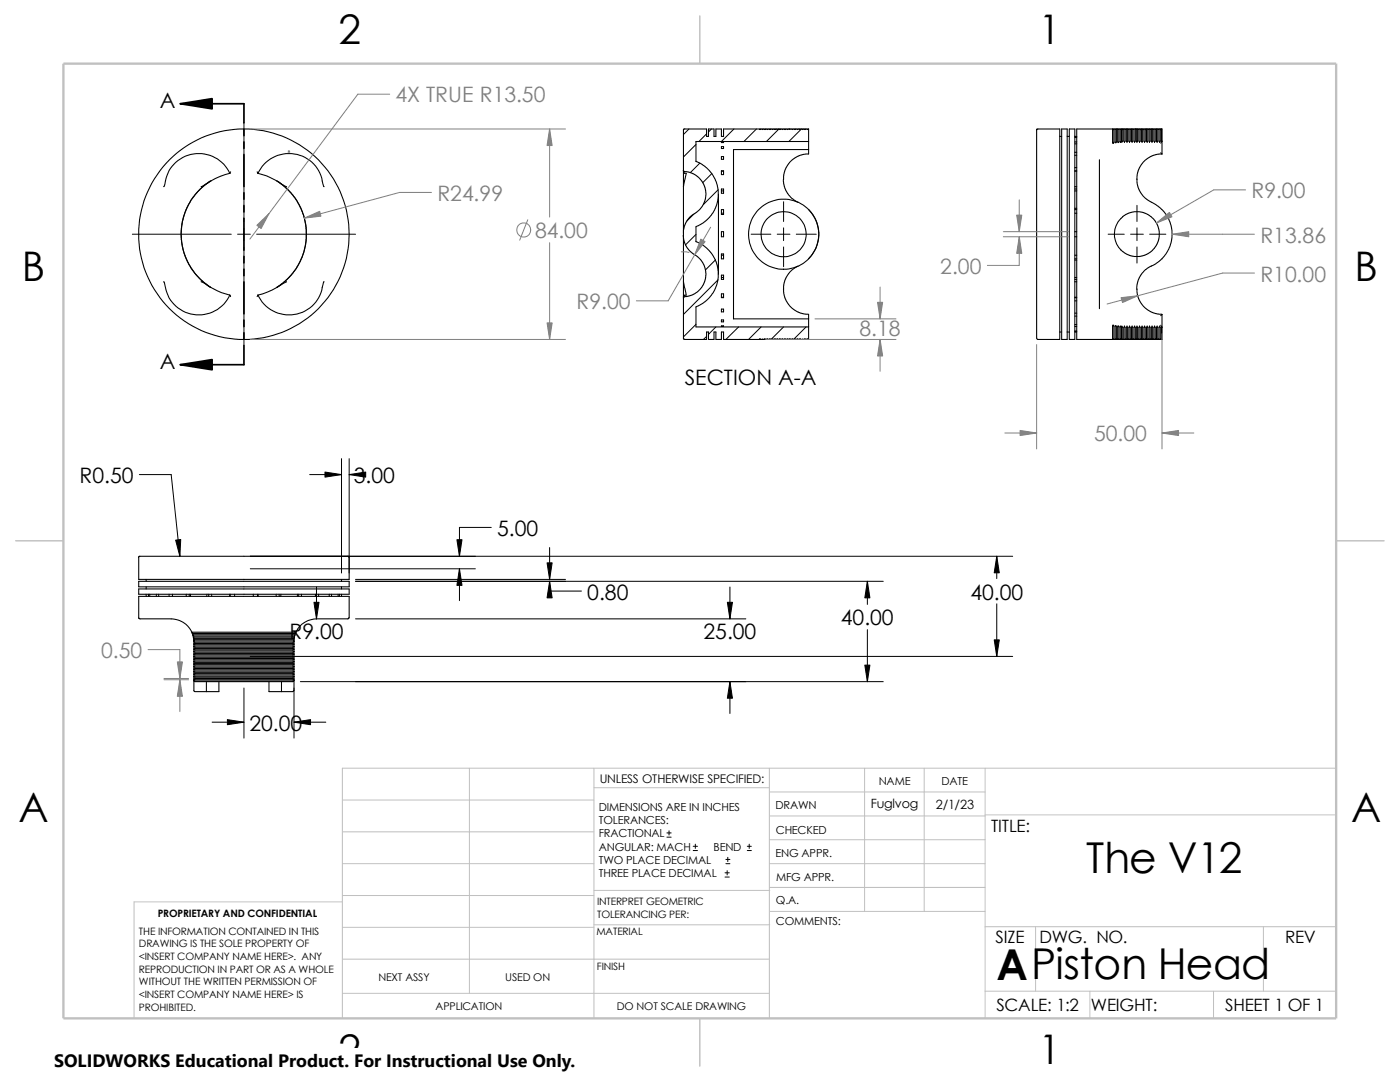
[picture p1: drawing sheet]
<svg xmlns="http://www.w3.org/2000/svg" width="279mm" height="216mm" viewBox="0 0 279 216" stroke-linecap="round" stroke-linejoin="round" font-family="sans-serif">
<g fill="none" stroke="#c0c0c0" stroke-width=".2">
<path d="M68.3 159.6h50.2M93.7 153.3v44.9M118.5 153.3v49.9M118.5 157.2h35M153.5 153.3v49.9M153.5 158h43.1M172.6 153.3v28.6M184.4 153.3v28.6M196.6 153.3v49.9M266.7 153.3h-198.4v49.9M68.3 178.7h50.2M68.3 172.3h50.2"/>
<path d="M68.3 166h50.2M68.3 180h-41.5v23.2M118.5 177.7h35.1M153.5 172.3h43.1M153.5 167.6h43.1M153.5 162.8h43.1M153.5 177.1h43.1M196.6 162.6h70.1M68.3 185h50.2M68.3 191.4h85.2M68.3 198.2h85.2M118.5 184.5h35.1"/>
<path d="M153.6 181.9h43M196.6 197.8h70.1M196.6 184.9h70.1M206.7 184.9v12.9M217.5 197.8v5.4M242.2 197.8v5.4M252.1 184.9v12.9"/>
</g>
<path d="M139.7 3.2v9.5M3.1 107.9h9.6M266.7 107.9h9.5M139.7 203.2v9.5" fill="none" stroke="#c0c0c0" stroke-width=".21"/>
<path d="M12.7 12.7h254v190.5h-254z" fill="none" stroke="#c0c0c0" stroke-width=".47"/>
<g fill="none" stroke="#000" stroke-width=".21">
<path d="M42 36.2l-2.5 2-1.8 2.5-.8 1.7-.5 1.8-.2 2.9 .4 2.9 1.1 2.8 1.9 2.6 2.4 1.9M42.1 36.1l-2 1.2M42.1 36.1l-1.9 1.4-1.3 1.3-.9 1.4-1.3 2.8-.5 3v1.4l.2 2.1 .4 1.3 .8 1.9 .8 1.1 1 1.4 1.1 1 1.5 1.2M45.8 34.6a6.8 6.8 0 0 0-7.4-3.8 6.8 6.8 0 0 0-5.5 6.2l-.2 .3M45.8 34.6l-1.8 .6-1.9 .9M45.9 34.5h.1M45.9 34.5l-.1 .1M46 34.3l-.1 .2M51.3 34.3l.2 .2M51.5 34.6a21.6 21.6 0 0 1 5.7 2.7M51.5 34.5h.1M51.5 34.5v.1"/>
<path d="M51.5 34.6a6.8 6.8 0 0 1 7.2-3.9 6.8 6.8 0 0 1 5.7 6l.3 .6M55.2 36.1l1.7 1.2 1 1 1 1.2 .8 1.3 1 2.7 .5 3.2-.4 3-.5 1.7-.8 1.6-1.5 2-1.3 1.3-1.5 1.1M55.4 36.2l1.3 1 1.3 1.2 1.9 2.8 .6 1.6 .4 1.5 .2 1.5v1.8l-.5 2.9-1.4 2.9-1 1.4-1.3 1.3-1.6 1.2M136.4 34l.1 .2 .8 .1 1.1 .4 .9 .6 1.1 1.4 .5 1.8-.1 1.3-.6 1.3-.8 1-1.4 1-.8 .7-.6 1.3-.2 1.4M136.4 34.3l.2 .2M136.4 34.3v3M136.4 37.3v9.2M136.6 34.5l.3 .1-.5 2.7M136.6 34.5h.1M136.7 25.7h4.3v1.5h.4v-1.5h1.1v1.5h.4v-1.5h1.1v1.5h.4v-1.5h7.2l.1 .2 .1-.2 .4 .2 .1-.2M136.7 25.7l-.3 .1v8.5M138.9 32.2l1.7 .9 1.3 1.3 .8 1.4 .6 1.7v2.3l-.3 1.1-.5 1.1-.6 1-1 1-2 1.3v2.9l1.7 .9 1.6 1.7 .7 1.4 .3 .8 .1 2.4-.5 2-.9 1.6-1.2 1.2-1.8 1.1v3.9h22.5"/>
<path d="M143.4 38.7v16M144 34.2h.4M144 38.1h.4M144 28.3h.4v.1h-.4zM144 29.3h.4v.3h-.4zM144 31.2h.4v.6h-.4zM144 34.1h.4v.7h-.4zM144 37.7h.4v.9h-.4zM152.3 25.7l.4 .2v-.2l.5 .2v-.2l.5 .2 .1-.2 .4 .2 .1-.2 .4 .2 .1-.2 .4 .2v-.2l.5 .2v-.2l.5 .2 .1-.2 .4 .2 .1-.2 .4 .2 .1-.2h.4M156.3 35.8l.2 1.4 .6 1.4 1 1.1 1.2 .7M157.8 25.7l.4 .2v-.2l.5 .2 .1-.2 .4 .2 .1-.2 .4 .2 .1-.2 .4 .2 .1-.2M160.3 25.7l.4 .2v-.2l.5 .2 .2-.2v2.5"/>
<path d="M161.4 30.7l-2 .4-1.1 .6-.7 .7-1 1.7-.2 1.7M161.4 29.8v.9M161.4 28.2h-22.5v4M161.4 29.8h-15v33.8h15M161.4 28.2v1.6M206.9 25.8l4.6-.1v42h-4.4l-.2-.2zM211.5 27.2h.4M211.9 25.7h1.1v42h-1.1zM213 27.2h.4M213.4 25.7h1.1v42h-1.1zM214.5 27.2h.4M214.5 28.3h.4"/>
<path d="M214.5 34.1h.4M214.5 37.7h.4M214.5 34.2h.4M214.5 38.1h.4M214.5 37.3h.4M214.5 31h.4M214.5 33.4h.4M214.5 30.4h.4M214.5 28.7h.4M214.5 27.4h.4M214.5 27.3h.4M219.4 31.9v29.7"/>
<path d="M222 25.7l.2 .2 .1-.2M222 25.7h-7.1v42h7.1M222 25.7l.1 2.9 .2-.1v-2.8M222.3 25.7h.2M222.5 25.7l.2 .2 .1-.2M222.8 25.7l-.1 2.8-.2-.1v-2.7M222.8 25.7h.3M223.1 25.7l.1 .2 .1-.2M223.3 25.7h.3M223.3 25.7l-.1 2.7h-.1v-2.7M223.6 25.7l.1 .2 .1-.2M223.8 25.7h.3v2.5l-.2 .2"/>
<path d="M223.8 25.7l-.1 2.7h-.1v-2.7M224 25.7l.2 .2 .1-.2M224.3 25.7h.2M224.3 25.7v2.5l.1 .1M224.4 28.3v.1M224.5 25.7l.2 .2 .1-.2M224.5 25.7v2.5l-.1 .1M224.8 25.7v2.5l.1 .1M224.8 25.7h.2M224.9 28.3v.1M225 25.7v2.5l-.1 .1M225 25.7l.2 .2 .1-.2"/>
<path d="M225.3 25.7v2.5l.1 .1M225.3 25.7h.3M225.4 28.3v.1M225.6 25.7v2.5l-.2 .1M225.6 25.7l.1 .2 .1-.2M225.8 25.7h.3M225.8 25.7v2.5l.1 .1M225.9 28.3v.1M226.1 25.7l.1 .2 .1-.2M226.1 25.7v2.5l-.2 .1M226.3 25.7h.3v2.5l-.2 .1M226.3 25.7v2.5l.1 .1"/>
<path d="M226.4 28.3v.1M226.6 25.7h.2M226.8 25.7v2.5l.1 .1M226.8 25.7h.2M226.9 28.3v.1M226.9 35.7l.2 1.7 1 1.7 .7 .7 1.9 1.1 1.2 .9M227 25.7l.2 .2 .1-.2M227 25.7v2.5l-.1 .1M227.3 25.7v2.5l.1 .1M227.3 25.7h.2M227.4 28.3v.1M227.5 25.7v2.5l-.1 .1"/>
<path d="M227.5 25.7l.2 .2 .1-.2M227.8 25.7h.2M227.8 25.7v2.5l.1 .1M227.9 28.3v.1M228 25.7v2.5l-.1 .1M228 25.7l.2 .2 .1-.2M228.3 25.7h.3M228.3 25.7v2.5l.1 .1M228.4 28.3v.1M228.6 25.7l.1 .2 .1-.2M228.6 25.7v2.5l-.2 .1M228.8 25.7v2.5l.1 .1"/>
<path d="M228.8 25.7h.3M228.9 28.3v.1M229.1 25.7l.1 .2 .1-.2M229.1 25.7v2.5l-.2 .1M229.3 25.7h.2M229.3 25.7l.1 2.6M229.4 28.3v.1M229.5 25.7l.2 .2 .1-.2M229.5 25.7v2.5l-.1 .1M229.8 25.7h.2M229.8 25.7v2.5l.1 .1M229.9 28.3v.1"/>
<path d="M230 25.7v2.5l-.1 .1M230 25.7l.2 .2 .1-.2M230.3 25.7h.2M230.3 25.7v2.5l.1 .1M230.4 28.3v.1M230.5 25.7l.2 .2 .1-.2M230.5 25.7v2.5l-.1 .1M230.8 25.7v2.5l.1 .1M230.8 25.7h.3M230.9 28.3v.1M231.1 25.7l.1 .2 .1-.2M231.1 25.7v2.5l-.2 .1"/>
<path d="M231.3 25.7h.3M231.3 25.7v2.5l.1 .1M231.4 28.3v.1M231.6 25.7l.1 .2 .1-.2M231.6 25.7v2.5l-.2 .1M231.6 30.5l.3 .2M231.8 25.7l.1 2.5M231.9 28.2l-.3 .4M231.9 28.2h.1M231.9 28.2v2.5M231.9 30.7l-1.6 .2-1.7 1-.7 .7-.7 1.2-.3 1.9M32.7 56.2v.1a7.7 7.7 0 0 0 3.3 5.5 6.8 6.8 0 0 0 9.8-2.9"/>
<path d="M40.1 56.2l2 1.2M42.1 57.4l2.1 1 1.6 .5M45.8 58.9h.1M45.9 58.9l.1 .3M45.9 58.9h.1M51.5 58.9l-.2 .3M51.5 58.9h.1M55.2 57.4l-1.9 .9-1.8 .6M57.2 56.2l-2 1.2M64.7 56.2l-.1 .1a7.1 7.1 0 0 1-4.2 6 6.8 6.8 0 0 1-8.9-3.4M136.4 46.9l.2 1.4 .4 1 .9 1 .7 .5M136.4 59.5l.1 8.2h4.5v-1.4h.4v1.4h1.1v-1.4h.4v1.4h1.1v-1.4h.4v1.4h7.2v-.1l.5 .1"/>
<path d="M136.4 56.2l.5 2.7h-.3M136.4 56.2v3M136.4 46.5v9.7M136.6 58.9l-.2 .2v.4M136.6 58.9h.1M138.6 50.8l1.3 1.1 .6 .9 .3 1.3v1.5l-.4 1.2-1.2 1.4-.9 .6-1.4 .4a.3 .3 0 0 0-.4 0 .3 .3 0 0 0-.1 .3M144 46.2h.4v1h-.4zM144 59.3h.4M144 55.4h.4M144 50.9h.4M144 42.5h.4M144 50.7h.4v.9h-.4z"/>
<path d="M144 54.9h.4v.9h-.4zM144 58.6h.4v.8h-.4zM144 41.8h.4v1h-.4zM156.3 57.7l.4 1.9 .9 1.4 .7 .7 1.1 .7 2 .3v.9M159.3 53.1l-1.2 .7-.9 1.1-.7 1.4-.1 1.4M161.4 41.8l1.3 1.9 .5 1.4 .2 1.2v1.3l-.5 1.6-.7 1.4-.8 1M214.5 51.6h.4M214.5 55.8h.4M214.5 59.4h.4M214.5 41.8h.4M214.5 46.2h.4M214.5 47.2h.4"/>
<path d="M214.5 59.3h.4M214.5 55.4h.4M214.5 50.9h.4M214.5 42.5h.4M214.5 51.9h.4M214.5 41.6h.4M214.5 56.2h.4M224 43.2l1-.6 1.1-.3 1.3-.1 .9 .3 1.4 .7 .6 .6 .7 1 .4 1.3-.1 1.4-.4 1.2-.5 .9-1 .8-.9 .5-1 .3-1.7-.1-1.3-.6a4.4 4.4 0 0 1-.4-7.2M226.9 57.7l.2 1.6 1 1.7 .7 .7 1.2 .7 1.9 .3M231.9 41.8l.8 .9 .6 1 .5 1.5 .1 1.6-.3 2.2-.9 1.6-.8 1-1.3 1.1-2 1.1-.7 .8-.9 1.7-.1 1.4M144 61.7h.4v.5h-.4zM144 63.8h.4v.4h-.4z"/>
<path d="M144 65h.4v.2h-.4zM152.1 67.7h.4v-.1l.3 .1h.2v-.1l.3 .1h.2v-.1l.3 .1h.3v-.1l.2 .1h.3v-.1l.2 .1h.2v-.1l.3 .1h.2v-.1l.3 .1h.2v-.1l.3 .1h.2v-.1l1.1 .1M157.5 67.7v-.1l.3 .1h.2v-.1l.3 .1h.2v-.1l.3 .1h.2v-.1l1.1 .1M161.4 65.2v2.5l-.2-.1h-.2v.1h-.2l-.1-.1-.6 .1M161.4 63.6v1.6M211.5 66.3h.4M213 66.3h.4M214.5 66.3h.4M214.5 65.2h.4M214.5 60h.4M214.5 62.5h.4M214.5 63.1h.4"/>
<path d="M214.5 64.8h.4M214.5 66h.4M214.5 66.2h.4M222 67.7v-.1l.3 .1M222.3 67.7h.2M222.3 67.7v-2.7l-.2-.1-.1 2.8M222.5 67.7v-.1l.3 .1M222.5 67.7v-2.6l.2-.1 .1 2.7M222.8 67.7h.3M223.1 67.7v-.1l.2 .1M223.1 67.7v-2.6l.1-.1 .1 .2v2.5M223.3 67.7h.3"/>
<path d="M223.6 67.7v-.1l.2 .1M223.8 67.7h.3M223.8 67.7v-2.5l-.2-.1v2.6M223.9 65.1l.2 .2v2.4M224.1 67.7h.1M224.4 65.2l.1 .1v2.4M224.4 65v.2M224.4 65.2l-.1 .1v2.4h.2M224.5 67.7v-.1l.3 .1M224.8 67.7h.2M224.9 65.2l-.1 .1v2.4M224.9 65v.2"/>
<path d="M224.9 65.2l.1 .1v2.4M225 67.7v-.1l.3 .1M225.3 67.7h.3M225.4 65.2l.2 .1v2.4M225.4 65v.2M225.4 65.2l-.1 .1v2.4M225.6 67.7v-.1l.2 .1M225.8 67.7h.3M225.9 65.2l.2 .1v2.4M225.9 65v.2M225.9 65.2l-.1 .1v2.4M226.1 67.7v-.1l.2 .1"/>
<path d="M226.3 67.7h.3M226.4 65.2l.2 .1v2.4M226.4 65v.2M226.4 65.2l-.1 .1v2.4M226.6 67.7v-.1l.2 .1M226.9 65.2l.1 .1v2.4M226.9 65v.2M226.9 65.2l-.1 .1v2.4h.2M227 67.7v-.1l.3 .1M227.3 67.7h.2M227.4 65.2l-.1 .1v2.4M227.4 65v.2"/>
<path d="M227.4 65.2l.1 .1v2.4M227.5 67.7v-.1l.3 .1M227.8 67.7h.2M227.9 65.2l.1 .1v2.4M227.9 65v.2M227.9 65.2l-.1 .1v2.4M228 67.7v-.1l.3 .1M228.3 67.7h.3M228.4 65.2l.2 .1v2.4M228.4 65v.2M228.4 65.2l-.1 .1v2.4M228.6 67.7v-.1l.2 .1"/>
<path d="M228.8 67.7h.3M228.9 65.2l.2 .1v2.4M228.9 65v.2M228.9 65.2l-.1 .1v2.4M229.1 67.7v-.1l.2 .1M229.3 67.7h.2M229.4 65.2l-.1 2.5M229.4 65v.2M229.4 65.2l.1 .1v2.4M229.5 67.7v-.1l.3 .1M229.8 67.7h.2M229.9 65.2l-.1 .1v2.4"/>
<path d="M229.9 65v.2M229.9 65.2l.1 .1v2.4M230 67.7v-.1l.3 .1M230.3 67.7h.2M230.4 65.2l.1 .1v2.4M230.4 65v.2M230.4 65.2l-.1 .1v2.4M230.5 67.7v-.1l.3 .1M230.8 67.7h.3M230.9 65.2l.2 .1v2.4M230.9 65v.2M230.9 65.2l-.1 .1v2.4"/>
<path d="M231.1 67.7v-.1l.2 .1M231.3 67.7h.3M231.4 65.2l.2 .1v2.4M231.4 65v.2M231.4 65.2l-.1 .1v2.4M231.6 67.7v-.1l.2 .1M231.6 64.9l.3 .3M231.9 65.2l-.1 2.5M231.9 65.2v.1M231.9 62.7l-.3 .3M231.9 62.7v2.6M231.9 65.3l-.1 2.4"/>
<path d="M27.6 111.3l.2-.3h41.8l.1 .3v4.3h-42v-4.3M27.7 117.5h42v1.1h-42zM27.7 116h42v1.1h-42zM29.2 115.6v.4M29.2 117.1v.4M29.2 118.6v.4M29.6 118.6v.4M29.9 118.6v.4M31.2 118.6v.4M31.7 118.6v.4M33.7 118.6v.4M34.4 118.6v.4"/>
<path d="M37.2 118.6v.4M37.8 118.6v.4M38 118.6v.4M41.3 118.6v.4M41.7 118.6v.4M42.2 118.6v.4M45.8 118.6v.4M45.9 118.6v.4M46.8 118.6v.4M50.5 118.6v.4M51.4 118.6v.4M51.5 118.6v.4"/>
<path d="M55.1 118.6v.4M55.7 118.6v.4M56 118.6v.4M59.4 118.6v.4M59.6 118.6v.4M60.2 118.6v.4M62.9 118.6v.4M63.6 118.6v.4M65.7 118.6v.4M66.2 118.6v.4M67.5 118.6v.4M67.7 118.6v.4"/>
<path d="M68.2 115.6v.4M68.2 117.1v.4M68.2 118.6v.4M38.3 126.2h20.8l-.2 .2h-20.5zM38.5 126.7h20.3v.1l-20.2 .1zM38.6 127.2h20.2l-.1 .2h-20zM38.7 127.7l19.9-.1 .1 .3h-20zM38.7 135.5l.2-.1h19.5l.2 .1M38.7 135.5l.1 .1h19.7l.1-.1M38.7 134l.1-.1h19.7l.1 .1M38.7 134l.2 .2h19.5l.2-.2M38.7 129l.1-.1h19.7l.1 .1"/>
<path d="M38.7 129l.2 .2h19.5l.2-.2M38.7 133.5l.2-.1h19.5l.2 .1M38.7 133.5l.1 .1h19.7l.1-.1M38.7 135h19.9M38.7 134.5l.2 .2h19.5l.2-.2M38.7 135l.2 .1h19.6l.1-.1M38.7 134.5l.1-.1h19.7l.1 .1M38.7 131.5l.1-.1h19.7l.1 .1M38.7 131.5l.2 .2h19.5l.2-.2M38.7 132.5l.2-.1h19.5l.2 .1M38.7 132.5l.1 .1h19.7l.1-.1M38.7 131l.2-.1h19.5l.2 .1"/>
<path d="M38.7 131l.2 .1h19.6l.1-.1M38.7 128.5l.2 .2h19.5l.2-.2M38.7 130.5l.2-.1h19.5l.2 .1M38.7 130.5l.1 .1h19.7l.1-.1M38.7 132l.2-.1h19.6l.1 .1M38.7 130l.2-.1h19.5l.2 .1M38.7 130l.2 .1h19.6l.1-.1M38.7 129.5l.2 .2h19.5l.2-.2M38.7 129.5l.1-.1h19.7l.1 .1M38.7 128.5l.2-.1h19.5l.2 .1M38.7 128l.1 .1h19.7l.2-.1M38.7 132l.2 .2h19.5l.2-.2"/>
<path d="M38.7 133l.2-.1h19.5l.2 .1M38.7 133l.2 .1h19.6l.1-.1M38.7 131h.1M38.7 130.5v.5M38.7 130.5h.1M38.7 130v.5M38.7 130h.1M38.7 129.5h.1M38.7 129v.5M38.7 129h.1M38.7 128.5v.5M38.7 128.5h.1"/>
<path d="M38.7 132h.1M38.7 131.5v.5M38.7 131.5h.1M38.7 131v.5M38.7 129.5v.5M38.7 134h.1M38.7 133.5v.5M38.7 133.5h.1M38.7 132.5h.1M38.7 132v.5M38.7 133h.1M38.7 132.5v.5"/>
<path d="M38.7 134.5h.1M38.7 134v.5M38.7 135.5l.1 .4M38.7 135.5h.1M38.7 135h.1M38.7 134.5v.5M38.7 133v.5M38.7 135v.5M38.7 128v.5M38.7 135.8h.1M38.7 135.8v2.1l.2 .1h4.8v-2M38.8 135.9h19.8"/>
<path d="M41.2 136v2M53.7 136v2h4.7l.2-.2M56.2 136v2M58.6 128.5h.1M58.6 129.5h.1M58.6 130h.1M58.6 129h.1M58.6 130.5h.1M58.6 131h.1M58.6 132.5h.1M58.6 133h.1M58.6 134h.1"/>
<path d="M58.6 134.5h.1M58.6 132h.1M58.6 133.5h.1M58.6 131.5h.1M58.6 135h.1M58.6 135.5h.1M58.7 128v.5M58.7 129.5v.5M58.7 129v.5M58.7 128.5v.5M58.7 130.5v.5M58.7 132.5v.5"/>
<path d="M58.7 134v.5M58.7 132v.5M58.7 130v.5M58.7 133v.5M58.7 133.5v.5M58.7 131.5v.5M58.7 135v.5M58.7 134.5v.5M58.7 131v.5M58.7 135.5l-.1 .4M58.7 128a4.6 4.6 0 0 1 5.1-4.5l5.8-.1 .1-.2v-4.2h-42v4.4l.2 .1h3.2a16.8 16.8 0 0 1 4.8 .3 4.5 4.5 0 0 1 2.8 4.2M58.7 135.8v2"/>
<circle cx="48.7" cy="46.7" r="21"/>
<circle cx="156.4" cy="46.7" r="7"/>
<circle cx="156.4" cy="46.7" r="4.5"/>
</g>
<g fill="none" stroke="#000" stroke-width=".2">
<path d="M48.7 24.5v19.7M137.5 25.7l-1.1 1.1M138.9 28.8l-2.5 2.5M139.7 32.6l-1.9 1.9M141 26.7l-1.5 1.5M142 25.7l-.6 .6M142.1 34.6l-1.8 1.8M143.3 37.8l-2.9 3M146.5 25.7l-2.5 2.5M151 25.7l-2.5 2.5M155.4 25.7l-2.4 2.5M159.9 25.7l-2.5 2.5"/>
<path d="M26.4 46.7h19.7M47.4 46.7h2.6M48.7 45.5v2.5M48.7 49.3v19.7M51.2 46.7h19.8M138.4 42.8l-1.3 1.3M138.9 46.8l-2.1 2.1M142.8 51.9l-2 1.9M143.3 55.8l-6.9 6.9M149.9 46.7h3.9M155.1 46.7h2.5M156.4 40.3v3.9"/>
<path d="M156.4 45.5v2.5M156.4 49.3v3.9M158.9 46.7h4M221.1 46.7h3.3M225.6 46.7h2.6M226.9 41v3.2M226.9 45.5v2.5M226.9 49.3v3.2M229.4 46.7h3.3M138.9 64.7l-2.5 2.5M141 67.1l-.6 .6M142.9 65.2l-1.5 1.5"/>
<path d="M147.4 65.2l-2.5 2.5M151.9 65.2l-2.5 2.5M156.4 65.2l-2.5 2.5M160.9 65.2l-2.5 2.5M27.8 94.7h6.4l1.7 16.3M61.8 94.7h6.4M68.2 91.5v22.8M69.7 94.7h.1M69.7 91.5v22.8M50 113.5h44.9M50 111h152.1M63.2 117.1v6.4"/>
<path d="M71 116h105.3M71 115.6h41.9M91.7 113.5v6.3M98 105.2h-6.3v5.8M109.7 109.3v6.3M109.7 116v1.9h6.3M145.7 117.1v6.4M173.1 116v4.6M198.9 111v4.4M48.7 137.3v10M50 131h152.1M58.7 137.3v10"/>
<path d="M59.9 136h116.4M71 123.5h77.8M145.7 136v6.4M173.1 125.6v10.4M198.9 120.5v10.5M42.3 144.1h6.4M58.7 144.1h6.3M133.1 167h.8M133.1 166.2h.8M133.5 165.8v.8M138.3 169.7h.9M138.3 168.9h.9"/>
<path d="M138.8 168.4v.9M144.7 175h.8M144.7 174.2h.8M144.9 172.3h.8M144.9 171.5h.8M145.1 173.7v.9M145.2 171.1v.8M149.1 169.7h.8M149.1 168.9h.8M149.5 168.4v.9"/>
</g>
<g fill="none" stroke="#808080" stroke-width=".2">
<path d="M77.8 18.8h-6.4l-21.5 28.9M50 25.7h62.9M57.5 30.2h.3M57.5 30.1l.3 .3M57.7 30.1v.3M57.8 30.1l-.3 .3M86.1 38.4h-6.3l-19.1 5.1M109.7 25.7v17.6M203.4 39.9v6.3M248.6 37.9h-6.4l-11.4 6.6M105.3 43.9l-1.6 4M109.7 48.4v19.3"/>
<path d="M136 50.2l1.5 .2M141.8 45.3l-8.5 14.7h-6.3M175.6 57.3v6.3M200.2 46.2h13M200.2 47.2h13M203.4 47.2v5.8h-6.3M233.9 46.7h16.5M250.4 54.5h-6.4l-23.1 6.2M50 67.7h62.9M152.8 67.7h26M162.6 63.6h16.2M175.6 67.7v6.4"/>
<path d="M206.9 68.7v20.9M231.9 66.6v23M200.5 86.4h6.4M231.9 86.4h6.4M29.5 129.6h6.4v5.8M32.7 135.4h4.9M32.7 135.6h4.9M35.9 135.6v6.4"/>
<circle cx="104.5" cy="45.9" r="1.41"/>
</g>
<g fill="#808080" stroke="#808080" stroke-width=".2">
<path d="M35.4 132.1h1l-.5 3.3z"/>
<path d="M35.9 135.6l.5 3.3h-1z"/>
<path d="M223.7 59.4l3.4-.4-3.1 1.4z"/>
<path d="M231.9 86.4l3.3-.5v1z"/>
<path d="M230.8 44.5l2.6-2.1 .5 .9z"/>
<path d="M233.9 46.7l3.3-.5v1z"/>
<path d="M203.6 85.9l3.3 .5-3.3 .5z"/>
<path d="M202.9 42.9h1l-.5 3.3z"/>
<path d="M203.4 47.2l.5 3.3h-1z"/>
<path d="M109.2 64.4h1l-.5 3.3z"/>
<path d="M51.3 45l2.4-2.4-1.6 3z"/>
<path d="M109.7 25.7l.5 3.3h-1z"/>
<path d="M60.7 43.5l3.1-1.3 .3 .9z"/>
<path d="M139.9 47.7l.8 .5-2.1 2.6z"/>
<path d="M175.1 60.3h1l-.5 3.3z"/>
<path d="M175.6 67.7l.5 3.3h-1z"/>
</g>
<g fill="#000" stroke="#000" stroke-width=".2">
<path d="M64.9 94.2l3.3 .5-3.3 .5zM69.7 94.7l3.3-.5v1zM35.1 107.8l1-.1-.2 3.3zM91.7 113.5l.5 3.3h-1zM91.2 107.7h1l-.5 3.3zM109.7 116l.5 3.3h-1zM109.2 112.3h1l-.5 3.3zM173.1 116l.5 3.3h-1zM198.9 111l.5 3.3h-1zM62.7 120.2h1l-.5 3.3zM145.7 136l.5 3.3h-1zM145.2 120.2h1l-.5 3.3z"/>
<path d="M172.6 132.7h1l-.5 3.3zM198.4 127.7h1l-.5 3.3zM45.4 143.6l3.3 .5-3.3 .5zM58.7 144.1l3.3-.5v1z"/>
</g>
<path d="M36 20.7l6.3-1v2zM36 72.8l6.3-1v2z" fill="#000" stroke="#000" stroke-width=".34"/>
<g fill="none" stroke="#000" stroke-width=".34">
<path d="M36 20.7h12.7v3.8M48.7 25.8v1.3M48.7 28.3v1.3M48.7 30.9v6.3M48.7 38.5v1.3M48.7 41v1.3M48.7 43.6v6.3M48.7 51.2v1.3M48.7 53.7v1.3M48.7 56.3v6.3M48.7 69v3.8h-12.7M48.7 63.9v1.3"/>
<path d="M48.7 66.4v1.3"/>
</g>
<path d="M10.8 209.2h104.1v6.7h-104.1z" fill="#fff"/>
<g font-size="8.5">
<text x="216.8" y="174.1">The V12</text>
<text x="198.8" y="195.5">APiston Head</text>
</g>
<g font-size="8.1">
<text x="67.6" y="8.8">2</text>
<text x="207.3" y="8.8">1</text>
<text x="4.4" y="56.1">B</text>
<text x="270.3" y="56.1">B</text>
<text x="3.7" y="164.1">A</text>
<text x="269.6" y="164.1">A</text>
<text x="67.6" y="212.3">2</text>
<text x="207.3" y="212.3">1</text>
</g>
<g font-size="4.2">
<text x="31.9" y="21.5">A</text>
<text x="31.9" y="73.6">A</text>
<text x="136.7" y="76.8">SECTION A-A</text>
<text x="15.9" y="96.4">R0.50</text>
<text x="70.6" y="96.4">3.00</text>
<text x="99.2" y="106.9">5.00</text>
<text x="117.2" y="119.6">0.80</text>
<text x="193.7" y="119.6">40.00</text>
<text x="167.8" y="124.8">40.00</text>
<text x="57.8" y="127.4">R9.00</text>
<text x="140.4" y="127.4">25.00</text>
<text x="49.8" y="145.8">20.00</text>
</g>
<g font-size="4.2" fill="#808080">
<text x="78.9" y="20.4">4X TRUE R13.50</text>
<text x="87.3" y="40.1">R24.99</text>
<text x="249.8" y="39.5">R9.00</text>
<text x="106.8" y="47.5">84.00</text>
<text x="251.5" y="48.4">R13.86</text>
<text x="187.7" y="54.7">2.00</text>
<text x="251.5" y="56.2">R10.00</text>
<text x="115.1" y="61.7">R9.00</text>
<text x="171.5" y="67.1">8.18</text>
<text x="218.3" y="88.1">50.00</text>
<text x="20.2" y="131.3">0.50</text>
</g>
<text font-size="3.6" x="10.8" y="213">SOLIDWORKS Educational Product. For Instructional Use Only.</text>
<g font-size="3.4">
<text x="197.8" y="166">TITLE:</text>
<text x="198.7" y="188.1">SIZE</text>
<text x="207.5" y="188.1">DWG. NO.</text>
<text x="256.5" y="188.2">REV</text>
<text x="198.8" y="201.7">SCALE: 1:2</text>
<text x="217.7" y="201.8">WEIGHT:</text>
<text x="244.5" y="201.7">SHEET 1 OF 1</text>
</g>
<g font-size="2.5">
<text x="173.8" y="161.3">Fuglvog</text>
<text x="186.7" y="161.4">2/1/23</text>
</g>
<text font-size="2.4" x="119.7" y="156.2">UNLESS OTHERWISE SPECIFIED:</text>
<g font-size="2.2">
<text x="119.5" y="161.8">DIMENSIONS ARE IN INCHES</text>
<text x="154.8" y="161.5">DRAWN</text>
<text x="175.4" y="156.7">NAME</text>
<text x="187.9" y="156.7">DATE</text>
<text x="119.5" y="164.4">TOLERANCES:</text>
<text x="119.5" y="167.1">FRACTIONAL</text>
<text x="154.8" y="166.3">CHECKED</text>
<text x="119.5" y="172.4">TWO PLACE DECIMAL</text>
<text x="119.5" y="169.8">ANGULAR: MACH</text>
<text x="142.4" y="169.8">BEND</text>
<text x="154.8" y="171">ENG APPR.</text>
<text x="119.5" y="175">THREE PLACE DECIMAL</text>
<text x="154.9" y="175.7">MFG APPR.</text>
<text x="154.9" y="184.7">COMMENTS:</text>
<text x="154.9" y="180.5">Q.A.</text>
</g>
<g font-size="2.1">
<text x="75.5" y="195.7">NEXT ASSY</text>
<text x="100.8" y="195.7">USED ON</text>
<text x="86.9" y="201.5">APPLICATION</text>
<text x="123.1" y="201.6">DO NOT SCALE DRAWING</text>
</g>
<g font-size="2">
<text x="31.5" y="183">PROPRIETARY AND CONFIDENTIAL</text>
<text x="119.2" y="180.6">INTERPRET GEOMETRIC</text>
<text x="119.2" y="183.1">TOLERANCING PER:</text>
<text x="27.7" y="186.5">THE INFORMATION CONTAINED IN THIS</text>
<text x="27.7" y="189.1">DRAWING IS THE SOLE PROPERTY OF</text>
<text x="27.7" y="191.6">&lt;INSERT COMPANY NAME HERE&gt;. ANY</text>
<text x="119" y="186.6">MATERIAL</text>
<text x="27.7" y="194.1">REPRODUCTION IN PART OR AS A WHOLE</text>
<text x="27.7" y="196.6">WITHOUT THE WRITTEN PERMISSION OF</text>
<text x="119.1" y="193.5">FINISH</text>
<text x="27.7" y="199.1">&lt;INSERT COMPANY NAME HERE&gt; IS</text>
<text x="27.7" y="201.7">PROHIBITED.</text>
</g>
</svg>
